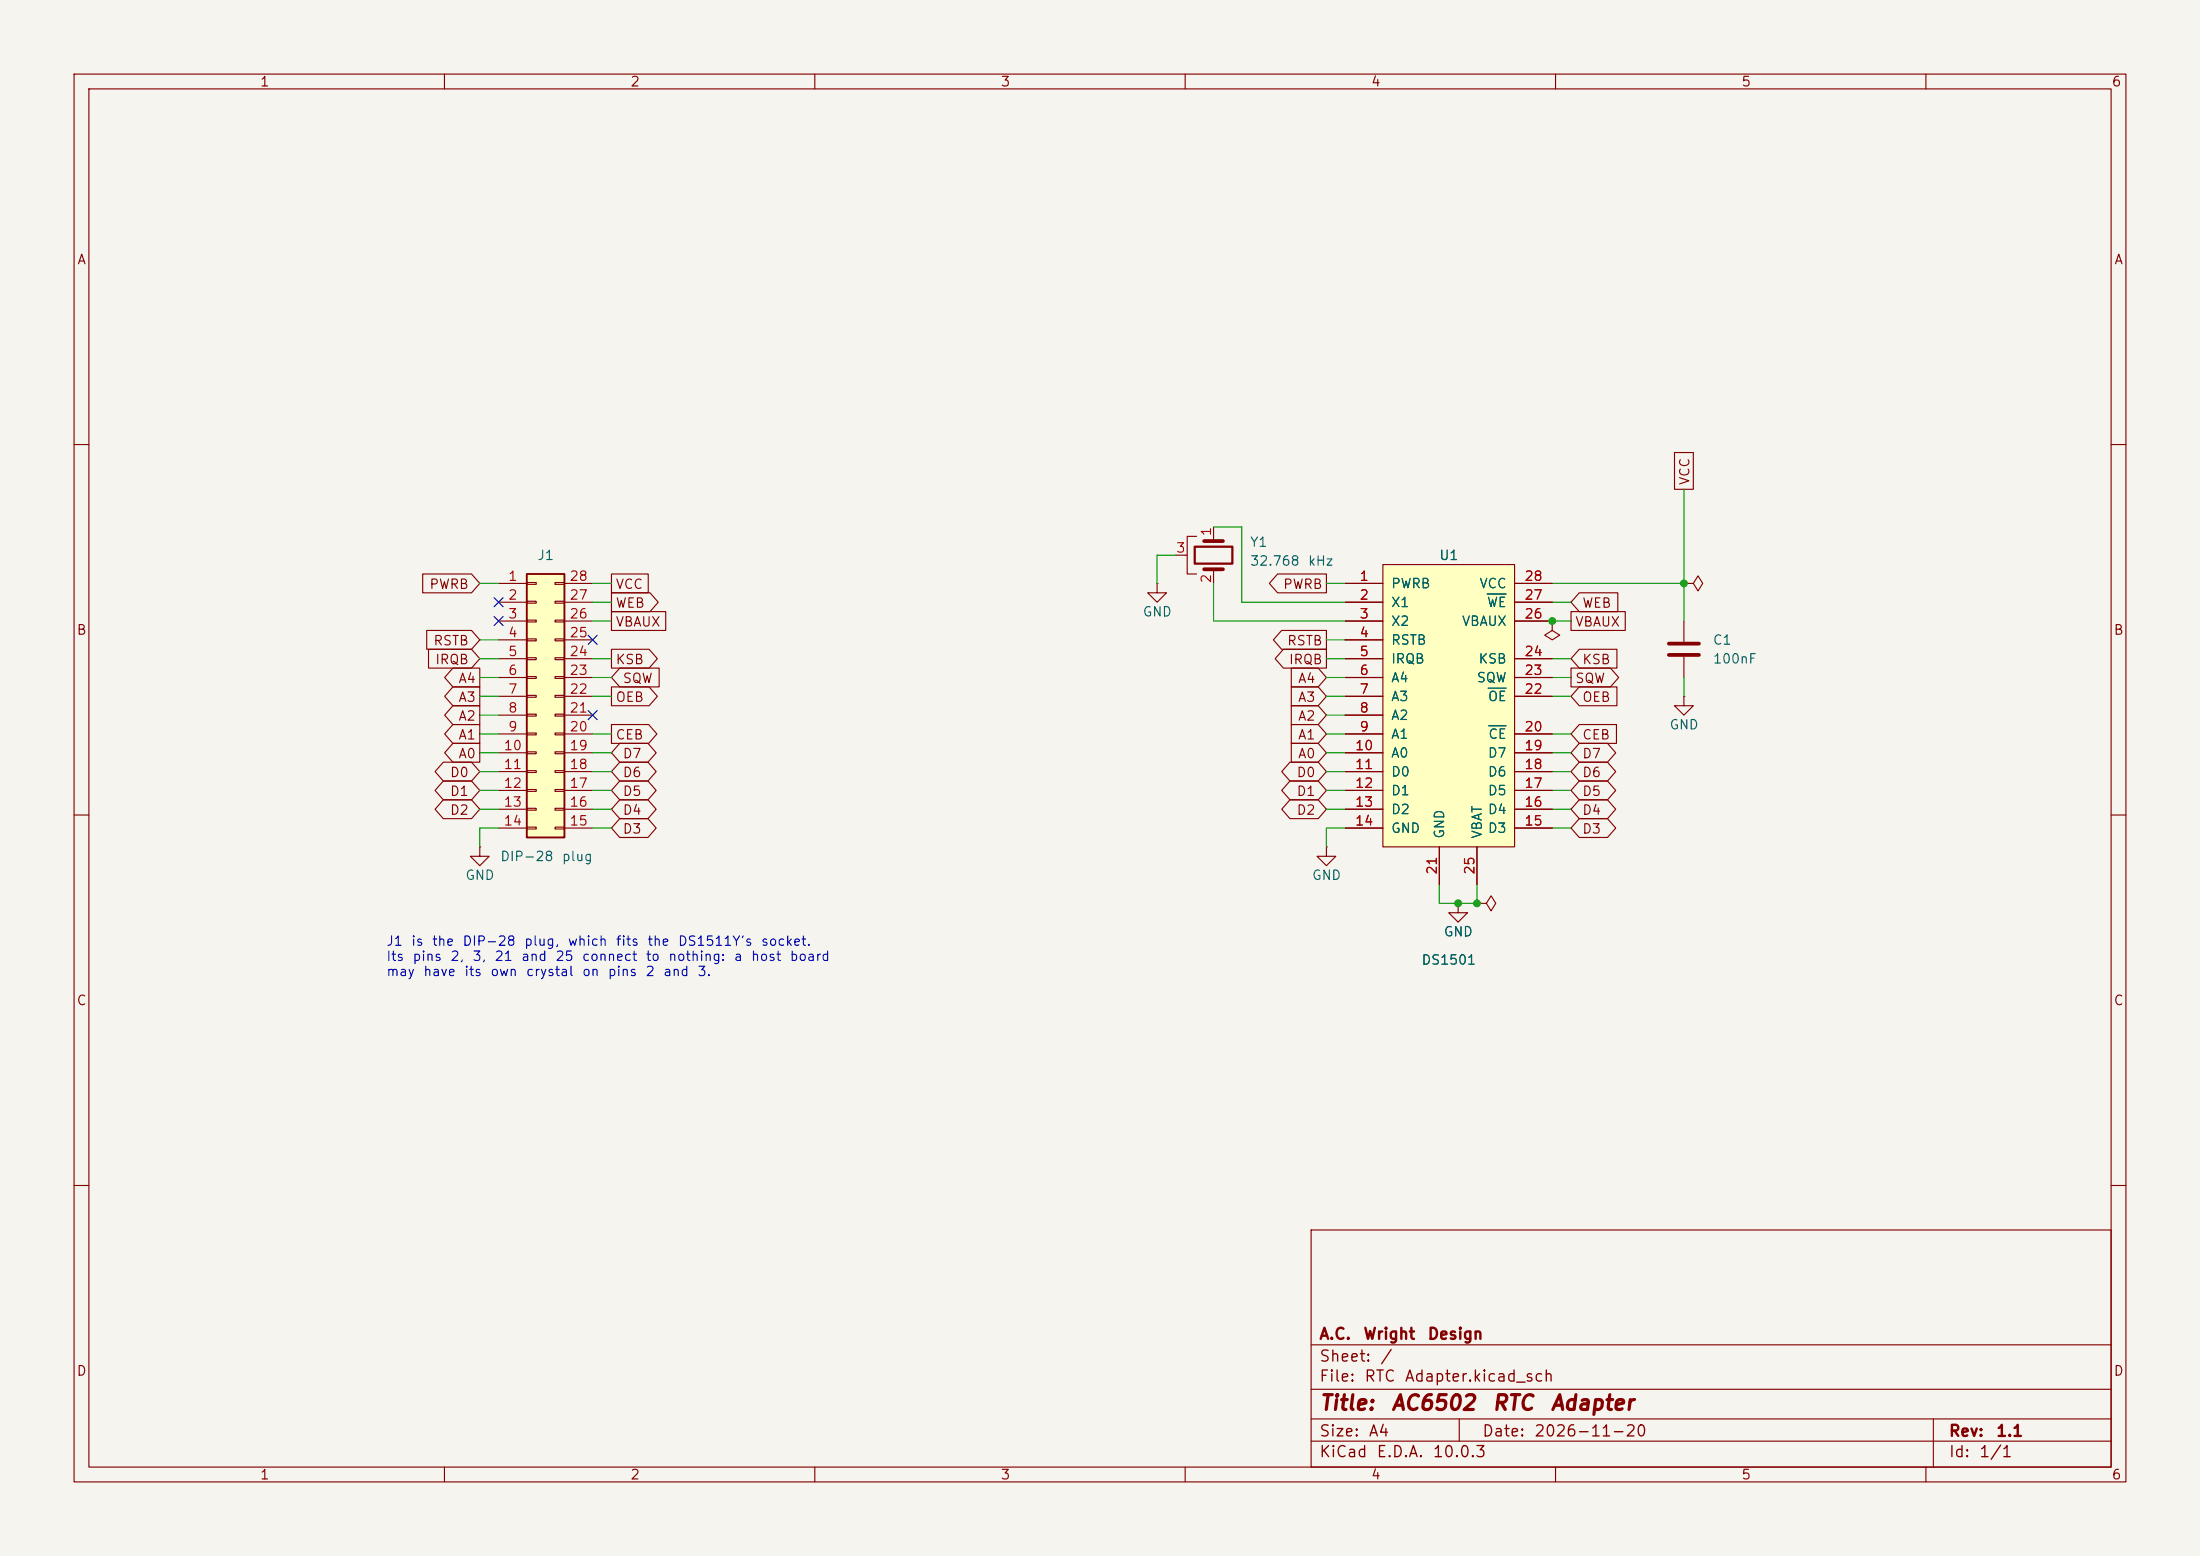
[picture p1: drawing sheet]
<svg xmlns="http://www.w3.org/2000/svg" width="297mm" height="210mm" viewBox="0 0 297 210" stroke-linecap="round" stroke-linejoin="round" font-family="sans-serif">
<path d="M0 0h297v210h-297z" fill="#f5f4ef" stroke="#f5f4ef" stroke-width=".14"/>
<g fill="none" stroke="#840000" stroke-width=".15">
<path d="M10 10h277v190h-277zM12 12h273v186h-273zM60 10v2M110 10v2M160 10v2M210 10v2M260 10v2M10 60h2M158.7 74.9h1.6M161.5 72.4h-1.2v5.1h1.2M163.8 71.1v1.9M163.8 76.8v1.9"/>
<path d="M285 60h2M227.3 94v1.3h1.3l-1.3 1.2-1.2-1.2h1.2M227.3 94h.1M10 110h2M179.1 114.3v1.3h1.2l-1.2 1.2-1.3-1.2h1.3M179.1 114.3h.1M285 110h2M10 160h2M177 166h108v32h-108zM285 160h2M60 198v2M110 198v2"/>
<path d="M160 198v2M177 194.5h108M177 191.5h108M177 187.5h108M177 181.5h108M197 191.5v3M210 198v2M260 198v2M261 191.5v6.5"/>
</g>
<path d="M162.6 73h2.5M162.6 76.8h2.5" fill="none" stroke="#840000" stroke-width=".51"/>
<path d="M161.3 73.8h5.1v2.3h-5.1z" fill="none" stroke="#840000" stroke-width=".3"/>
<path d="M186.7 76.2h17.8v38.1h-17.8z" fill="#ffffc2"/>
<g fill="none" stroke="#840000" stroke-width=".15">
<path d="M156.2 78.7v1.3h1.3l-1.3 1.3-1.3-1.3h1.3M156.2 78.7h.1M181.6 78.7h5.1M186.7 76.2h17.8v38.1h-17.8zM204.5 78.7h5M181.6 81.3h5.1M181.6 83.8h5.1M181.6 86.4h5.1M181.6 88.9h5.1M181.6 91.4h5.1M181.6 94h5.1M181.6 96.5h5.1"/>
<path d="M181.6 99.1h5.1M204.5 81.3h5M204.5 83.8h5M204.5 88.9h5M204.5 91.4h5M204.5 94h5M204.5 99.1h5M209.5 83.8v1.3l1.1 .6-1.1 .7-1-.7 1-.6M209.5 83.8h.1M64.8 114.3v1.3h1.2l-1.2 1.2-1.3-1.2h1.3M64.8 114.3h.1M181.6 101.6h5.1"/>
<path d="M181.6 104.1h5.1M181.6 106.7h5.1M181.6 109.2h5.1M181.6 111.8h5.1M194.3 114.3v5.1M199.4 114.3v5.1M204.5 101.6h5M204.5 104.1h5M204.5 106.7h5M204.5 109.2h5M204.5 111.8h5M196.8 121.9v1.3h1.3l-1.3 1.3-1.2-1.3h1.2"/>
<path d="M196.8 121.9h.1M199.4 121.9h1.3l.6-1 .6 1-.6 1-.6-1M199.4 121.9h.1"/>
</g>
<path d="M200.8 80.2h2.5M200.9 92.9h2.4M201 98h2.3" fill="none" stroke="#006464" stroke-width=".15"/>
<path d="M71.1 77.5h5.1v35.5h-5.1z" fill="#ffffc2"/>
<path d="M71.1 77.5h5.1v35.5h-5.1z" fill="none" stroke="#840000" stroke-width=".25"/>
<g fill="none" stroke="#840000" stroke-width=".15">
<path d="M57.1 77.5h6.6l1.1 1.2-1.1 1.3h-6.6zM67.3 78.7h3.8M71.1 78.6h1.3v.3h-1.3zM74.9 78.6h1.3v.3h-1.3zM76.2 78.7h3.8M82.5 77.5h5v2.5h-5zM172.5 77.5h6.6v2.5h-6.6l-1.1-1.3zM181.6 78.7h5.1M204.5 78.7h5M226.1 61.1h2.5v4.9h-2.5zM227.3 78.7h1.3l.6-1 .7 1-.7 1.1-.6-1.1M227.3 78.7h.1"/>
<path d="M57.6 85.1h6.1l1.1 1.3-1.1 1.2h-6.1zM57.8 87.6h5.9l1.1 1.3-1.1 1.3h-5.9zM61.1 92.7h3.7v2.6h-3.7l-1.1-1.3zM61.1 95.2h3.7v2.6h-3.7l-1.1-1.3zM61.1 90.2h3.7v2.5h-3.7l-1.1-1.3zM61.1 97.8h3.7v2.5h-3.7l-1.1-1.2zM67.3 81.3h3.8M67.3 83.8h3.8M67.3 86.4h3.8M67.3 88.9h3.8M67.3 91.4h3.8M67.3 94h3.8"/>
<path d="M67.3 96.5h3.8M67.3 99.1h3.8M71.1 81.2h1.3v.2h-1.3zM71.1 83.7h1.3v.2h-1.3zM71.1 86.2h1.3v.3h-1.3zM71.1 88.8h1.3v.2h-1.3zM71.1 91.3h1.3v.3h-1.3zM71.1 93.9h1.3v.2h-1.3zM71.1 96.4h1.3v.2h-1.3zM71.1 98.9h1.3v.3h-1.3zM74.9 81.2h1.3v.2h-1.3zM74.9 83.7h1.3v.2h-1.3z"/>
<path d="M74.9 86.2h1.3v.3h-1.3zM74.9 88.8h1.3v.2h-1.3zM74.9 91.3h1.3v.3h-1.3zM74.9 93.9h1.3v.2h-1.3zM74.9 96.4h1.3v.2h-1.3zM74.9 98.9h1.3v.3h-1.3zM76.2 81.3h3.8M76.2 83.8h3.8M76.2 86.4h3.8M76.2 88.9h3.8M76.2 91.4h3.8M76.2 94h3.8"/>
<path d="M76.2 96.5h3.8M76.2 99.1h3.8M82.5 87.6h5.1l1.1 1.3-1.1 1.3h-5.1zM82.5 80h5.3l1.1 1.3-1.1 1.3h-5.3zM82.5 82.5h7.4v2.6h-7.4zM82.5 97.8h5.1l1.1 1.3-1.1 1.2h-5.1zM82.5 92.7h5.1l1.1 1.3-1.1 1.3h-5.1zM83.7 90.2h5.3v2.5h-5.3l-1.2-1.3zM173 85.1h6.1v2.5h-6.1l-1.1-1.2zM173.3 87.6h5.8v2.6h-5.8l-1.2-1.3zM174.3 95.2h3.7l1.1 1.3-1.1 1.3h-3.7zM174.3 97.8h3.7l1.1 1.3-1.1 1.2h-3.7z"/>
<path d="M174.3 90.2h3.7l1.1 1.2-1.1 1.3h-3.7zM174.3 92.7h3.7l1.1 1.3-1.1 1.3h-3.7zM181.6 81.3h5.1M181.6 83.8h5.1M181.6 86.4h5.1M181.6 88.9h5.1M181.6 91.4h5.1M181.6 94h5.1M181.6 96.5h5.1M181.6 99.1h5.1M204.5 81.3h5M204.5 83.8h5"/>
<path d="M204.5 88.9h5M204.5 91.4h5M204.5 94h5M204.5 99.1h5M209.5 83.8h.1M212.1 90.2h5.3l1.1 1.2-1.1 1.3h-5.3zM212.1 82.5h7.3v2.6h-7.3zM213.2 92.7h5.1v2.6h-5.1l-1.1-1.3zM213.2 87.6h5.1v2.6h-5.1l-1.1-1.3zM213.2 80h5.2v2.6h-5.2l-1.1-1.3zM213.2 97.8h5v2.5h-5l-1.1-1.2zM227.3 83.8v2.8"/>
<path d="M227.3 88.6v2.8M59.8 105.4h3.9l1.1 1.3-1.1 1.3h-3.9l-1.1-1.3zM59.8 102.9h3.9l1.1 1.2-1.1 1.3h-3.9l-1.1-1.3zM59.8 107.9h3.9l1.1 1.3-1.1 1.3h-3.9l-1.1-1.3zM61.1 100.3h3.7v2.6h-3.7l-1.1-1.3zM67.3 101.6h3.8M67.3 104.1h3.8M67.3 106.7h3.8M67.3 109.2h3.8M67.3 111.8h3.8M71.1 101.5h1.3v.2h-1.3zM71.1 104h1.3v.3h-1.3z"/>
<path d="M71.1 106.6h1.3v.2h-1.3zM71.1 109.1h1.3v.2h-1.3zM71.1 111.6h1.3v.3h-1.3zM74.9 101.5h1.3v.2h-1.3zM74.9 104h1.3v.3h-1.3zM74.9 106.6h1.3v.2h-1.3zM74.9 109.1h1.3v.2h-1.3zM74.9 111.6h1.3v.3h-1.3zM76.2 101.6h3.8M76.2 104.1h3.8M76.2 106.7h3.8M76.2 109.2h3.8"/>
<path d="M76.2 111.8h3.8M83.7 107.9h3.8l1.1 1.3-1.1 1.3h-3.8l-1.2-1.3zM83.7 102.9h3.8l1.1 1.2-1.1 1.3h-3.8l-1.2-1.3zM83.7 105.4h3.8l1.1 1.3-1.1 1.3h-3.8l-1.2-1.3zM83.7 100.3h3.8l1.1 1.3-1.1 1.3h-3.8l-1.2-1.3zM83.7 110.5h3.8l1.1 1.3-1.1 1.2h-3.8l-1.2-1.2zM174.1 102.9h3.9l1.1 1.2-1.1 1.3h-3.9l-1.1-1.3zM174.1 105.4h3.9l1.1 1.3-1.1 1.3h-3.9l-1.1-1.3zM174.1 107.9h3.9l1.1 1.3-1.1 1.3h-3.9l-1.1-1.3zM174.3 100.3h3.7l1.1 1.3-1.1 1.3h-3.7zM181.6 101.6h5.1M181.6 104.1h5.1"/>
<path d="M181.6 106.7h5.1M181.6 109.2h5.1M181.6 111.8h5.1M194.3 114.3v5.1M199.4 114.3v5.1M204.5 101.6h5M204.5 104.1h5M204.5 106.7h5M204.5 109.2h5M204.5 111.8h5M213.2 105.4h3.8l1.1 1.3-1.1 1.3h-3.8l-1.1-1.3zM213.2 102.9h3.8l1.1 1.2-1.1 1.3h-3.8l-1.1-1.3z"/>
<path d="M213.2 107.9h3.8l1.1 1.3-1.1 1.3h-3.8l-1.1-1.3zM213.2 110.5h3.8l1.1 1.3-1.1 1.2h-3.8l-1.1-1.2zM213.2 100.3h3.8l1.1 1.3-1.1 1.3h-3.8l-1.1-1.3zM196.8 121.9h.1M199.4 121.9h.1"/>
</g>
<path d="M225.3 86.9h4.1M225.3 88.4h4.1" fill="none" stroke="#840000" stroke-width=".51"/>
<g fill="none" stroke="#009600" stroke-width=".15">
<path d="M64.8 78.7h2.5M80 78.7h2.5M158.7 74.9h-2.5v3.8M163.8 78.7v5.1h17.8M163.8 71.1h3.8v10.2h14M179.1 78.7h2.5M209.5 78.7h17.8M227.3 66v17.8M64.8 88.9h2.5M64.8 91.4h2.5M64.8 99.1h2.5M64.8 96.5h2.5"/>
<path d="M64.8 86.4h2.5M64.8 94h2.5M80 88.9h2.5M80 91.4h2.5M80 99.1h2.5M80 83.8h2.5M80 81.3h2.5M80 94h2.5M179.1 88.9h2.5M179.1 91.4h2.5M179.1 99.1h2.5M179.1 96.5h2.5"/>
<path d="M179.1 86.4h2.5M179.1 94h2.5M209.5 88.9h2.6M209.5 91.4h2.6M209.5 99.1h2.6M209.5 83.8h2.6M209.5 81.3h2.6M209.5 94h2.6M227.3 91.4v2.6M64.8 104.1h2.5M64.8 101.6h2.5M64.8 109.2h2.5"/>
<path d="M64.8 106.7h2.5M67.3 111.8h-2.5v2.5M80 104.1h2.5M80 101.6h2.5M80 111.8h2.5M80 109.2h2.5M80 106.7h2.5M179.1 104.1h2.5M179.1 101.6h2.5M179.1 109.2h2.5M179.1 106.7h2.5M181.6 111.8h-2.5v2.5"/>
<path d="M194.3 119.4v2.5h5.1v-2.5M209.5 104.1h2.6M209.5 101.6h2.6M209.5 111.8h2.6M209.5 109.2h2.6M209.5 106.7h2.6"/>
</g>
<path d="M66.7 80.7l1.2 1.2M66.7 83.2l1.2 1.2M67.9 80.7l-1.2 1.2M67.9 83.2l-1.2 1.2M79.4 95.9l1.2 1.2M79.4 85.8l1.2 1.2M80.6 95.9l-1.2 1.2M80.6 85.8l-1.2 1.2" fill="none" stroke="#000084" stroke-width=".15"/>
<path d="M200.8 80.2h2.5M200.9 92.9h2.4M201 98h2.3" fill="none" stroke="#006464" stroke-width=".15"/>
<g fill="#009600" stroke="#009600" stroke-width=".14">
<circle cx="196.8" cy="121.9" r=".46"/>
<circle cx="199.4" cy="121.9" r=".46"/>
<circle cx="209.5" cy="83.8" r=".46"/>
<circle cx="227.3" cy="78.7" r=".46"/>
</g>
<g font-size="2" fill="#840000">
<text x="178" y="190.8">Title:</text>
<text x="187.7" y="190.8">AC6502</text>
<text x="201.3" y="190.8">RTC</text>
<text x="209.2" y="190.8">Adapter</text>
</g>
<g font-size="1.5" fill="#840000">
<text x="178" y="184.2">Sheet:</text>
<text x="178" y="181.2">A.C.</text>
<text x="184" y="181.2">Wright</text>
<text x="186.2" y="184.2">/</text>
<text x="192.6" y="181.2">Design</text>
<text x="178" y="186.9">File:</text>
<text x="184.1" y="186.9">RTC</text>
<text x="189.5" y="186.9">Adapter.kicad_sch</text>
<text x="178" y="197.1">KiCad</text>
<text x="178" y="194.3">Size:</text>
<text x="184.7" y="194.3">A4</text>
<text x="185.7" y="197.1">E.D.A.</text>
<text x="193.3" y="197.1">10.0.3</text>
<text x="200" y="194.3">Date:</text>
<text x="207" y="194.3">2026-11-20</text>
<text x="263" y="194.3">Rev:</text>
<text x="263" y="197.1">Id:</text>
<text x="267.1" y="197.1">1/1</text>
<text x="269.4" y="194.3">1.1</text>
</g>
<g font-size="1.3" fill="#840000">
<text x="35" y="12">1</text>
<text x="85" y="12">2</text>
<text x="135" y="12">3</text>
<text x="185" y="12">4</text>
<text x="235" y="12">5</text>
<text x="285" y="12">6</text>
<text x="10.3" y="36">A</text>
<text x="285.3" y="36">A</text>
<text x="228.4" y="65.6" transform="rotate(-90 228.4 65.6)">VCC</text>
<text x="57.9" y="79.8">PWRB</text>
<text x="83" y="82.3">WEB</text>
<text x="83" y="79.8">VCC</text>
<text x="173.1" y="79.8">PWRB</text>
<text x="213.5" y="82.3">WEB</text>
<text x="10.3" y="86">B</text>
<text x="58.4" y="87.4">RSTB</text>
<text x="58.7" y="90">IRQB</text>
<text x="83" y="90">KSB</text>
<text x="83" y="84.9">VBAUX</text>
<text x="173.7" y="87.4">RSTB</text>
<text x="173.9" y="90">IRQB</text>
<text x="212.6" y="84.9">VBAUX</text>
<text x="213.5" y="90">KSB</text>
<text x="285.3" y="86">B</text>
<text x="61.8" y="95">A3</text>
<text x="61.8" y="92.5">A4</text>
<text x="83" y="95">OEB</text>
<text x="84" y="92.5">SQW</text>
<text x="175.1" y="92.5">A4</text>
<text x="175.1" y="95">A3</text>
<text x="212.6" y="92.5">SQW</text>
<text x="213.5" y="95">OEB</text>
<text x="61.8" y="97.6">A2</text>
<text x="61.8" y="100.1">A1</text>
<text x="83" y="100.1">CEB</text>
<text x="175.1" y="97.6">A2</text>
<text x="175.1" y="100.1">A1</text>
<text x="213.5" y="100.1">CEB</text>
<text x="60.7" y="107.7">D1</text>
<text x="60.7" y="105.2">D0</text>
<text x="61.8" y="102.7">A0</text>
<text x="84" y="105.2">D6</text>
<text x="84" y="107.7">D5</text>
<text x="84" y="102.7">D7</text>
<text x="175" y="105.2">D0</text>
<text x="175" y="107.7">D1</text>
<text x="175.1" y="102.7">A0</text>
<text x="213.5" y="107.7">D5</text>
<text x="213.5" y="105.2">D6</text>
<text x="213.5" y="102.7">D7</text>
<text x="60.7" y="110.3">D2</text>
<text x="84" y="110.3">D4</text>
<text x="84" y="112.8">D3</text>
<text x="175" y="110.3">D2</text>
<text x="213.5" y="110.3">D4</text>
<text x="213.5" y="112.8">D3</text>
<text x="10.3" y="136">C</text>
<text x="285.3" y="136">C</text>
<text x="10.3" y="186">D</text>
<text x="285.3" y="186">D</text>
<text x="35" y="200">1</text>
<text x="85" y="200">2</text>
<text x="135" y="200">3</text>
<text x="185" y="200">4</text>
<text x="235" y="200">5</text>
<text x="285" y="200">6</text>
</g>
<g font-size="1.3" fill="#006464">
<text x="72.5" y="75.9">J1</text>
<text x="168.7" y="74.1">Y1</text>
<text x="168.7" y="76.7">32.768</text>
<text x="176.5" y="76.7">kHz</text>
<text x="194.2" y="75.9">U1</text>
<text x="154.2" y="83.5">GND</text>
<text x="187.7" y="79.7">PWRB</text>
<text x="187.7" y="82.3">X1</text>
<text x="199.6" y="79.7">VCC</text>
<text x="200.7" y="82.3">WE</text>
<text x="187.7" y="84.8">X2</text>
<text x="187.7" y="87.3">RSTB</text>
<text x="187.7" y="89.9">IRQB</text>
<text x="197.3" y="84.8">VBAUX</text>
<text x="199.5" y="89.9">KSB</text>
<text x="231.1" y="87.3">C1</text>
<text x="231.1" y="89.9">100nF</text>
<text x="187.7" y="92.4">A4</text>
<text x="187.7" y="95">A3</text>
<text x="199.3" y="92.4">SQW</text>
<text x="200.8" y="95">OE</text>
<text x="187.7" y="97.5">A2</text>
<text x="187.7" y="100">A1</text>
<text x="200.8" y="100">CE</text>
<text x="225.3" y="98.8">GND</text>
<text x="187.7" y="102.6">A0</text>
<text x="187.7" y="105.1">D0</text>
<text x="187.7" y="107.7">D1</text>
<text x="200.8" y="107.7">D5</text>
<text x="200.8" y="105.1">D6</text>
<text x="200.8" y="102.6">D7</text>
<text x="187.7" y="110.2">D2</text>
<text x="187.7" y="112.7">GND</text>
<text x="195.3" y="113.3" transform="rotate(-90 195.3 113.3)">GND</text>
<text x="200.4" y="113.3" transform="rotate(-90 200.4 113.3)">VBAT</text>
<text x="200.8" y="112.7">D3</text>
<text x="200.8" y="110.2">D4</text>
<text x="62.7" y="119.1">GND</text>
<text x="67.5" y="116.5">DIP-28</text>
<text x="75.8" y="116.5">plug</text>
<text x="177" y="119.1">GND</text>
<text x="191.8" y="130.5">DS1501</text>
<text x="194.8" y="126.7">GND</text>
</g>
<g font-size="1.3" fill="#a90000">
<text x="158.7" y="74.9">3</text>
<text x="163.8" y="72.5" transform="rotate(-90 163.8 72.5)">1</text>
<text x="68.5" y="78.7">1</text>
<text x="68.5" y="81.3">2</text>
<text x="68.5" y="83.8">3</text>
<text x="76.8" y="83.8">26</text>
<text x="76.8" y="81.3">27</text>
<text x="76.8" y="78.7">28</text>
<text x="163.8" y="78.8" transform="rotate(-90 163.8 78.8)">2</text>
<text x="183.4" y="78.7">1</text>
<text x="183.4" y="81.3">2</text>
<text x="183.4" y="83.8">3</text>
<text x="205.7" y="83.8">26</text>
<text x="205.7" y="81.3">27</text>
<text x="205.7" y="78.7">28</text>
<text x="68.5" y="86.3">4</text>
<text x="68.5" y="88.9">5</text>
<text x="76.8" y="88.9">24</text>
<text x="76.8" y="86.3">25</text>
<text x="183.4" y="86.3">4</text>
<text x="183.4" y="88.9">5</text>
<text x="205.7" y="88.9">24</text>
<text x="68.5" y="91.4">6</text>
<text x="68.5" y="94">7</text>
<text x="76.8" y="94">22</text>
<text x="76.8" y="91.4">23</text>
<text x="183.4" y="91.4">6</text>
<text x="183.4" y="94">7</text>
<text x="205.7" y="94">22</text>
<text x="205.7" y="91.4">23</text>
<text x="67.9" y="101.6">10</text>
<text x="68.5" y="96.5">8</text>
<text x="68.5" y="99">9</text>
<text x="76.8" y="101.6">19</text>
<text x="76.8" y="99">20</text>
<text x="76.8" y="96.5">21</text>
<text x="182.8" y="101.6">10</text>
<text x="183.4" y="96.5">8</text>
<text x="183.4" y="99">9</text>
<text x="205.7" y="101.6">19</text>
<text x="205.7" y="99">20</text>
<text x="67.9" y="104.1">11</text>
<text x="67.9" y="106.7">12</text>
<text x="76.8" y="106.7">17</text>
<text x="76.8" y="104.1">18</text>
<text x="182.8" y="104.1">11</text>
<text x="182.8" y="106.7">12</text>
<text x="205.7" y="106.7">17</text>
<text x="205.7" y="104.1">18</text>
<text x="67.9" y="109.2">13</text>
<text x="67.9" y="111.7">14</text>
<text x="76.8" y="111.7">15</text>
<text x="76.8" y="109.2">16</text>
<text x="182.8" y="109.2">13</text>
<text x="182.8" y="111.7">14</text>
<text x="205.7" y="111.7">15</text>
<text x="205.7" y="109.2">16</text>
<text x="194.3" y="118.2" transform="rotate(-90 194.3 118.2)">21</text>
<text x="199.4" y="118.2" transform="rotate(-90 199.4 118.2)">25</text>
</g>
<g font-size="1.3" fill="#0000c2">
<text x="52.1" y="128">J1</text>
<text x="52.1" y="130">Its</text>
<text x="55.4" y="128">is</text>
<text x="55.6" y="130">pins</text>
<text x="58.2" y="128">the</text>
<text x="60.7" y="130">2,</text>
<text x="62.4" y="128">DIP-28</text>
<text x="63.7" y="130">3,</text>
<text x="66.7" y="130">21</text>
<text x="70.3" y="130">and</text>
<text x="70.7" y="128">plug,</text>
<text x="74.9" y="130">25</text>
<text x="76.6" y="128">which</text>
<text x="78.5" y="130">connect</text>
<text x="83" y="128">fits</text>
<text x="87.1" y="130">to</text>
<text x="87.3" y="128">the</text>
<text x="90.1" y="130">nothing:</text>
<text x="91.4" y="128">DS1511Y's</text>
<text x="99" y="130">a</text>
<text x="101.3" y="130">host</text>
<text x="102.6" y="128">socket.</text>
<text x="106.5" y="130">board</text>
<text x="52.1" y="132.1">may</text>
<text x="57.1" y="132.1">have</text>
<text x="62.6" y="132.1">its</text>
<text x="66.1" y="132.1">own</text>
<text x="70.9" y="132.1">crystal</text>
<text x="78.5" y="132.1">on</text>
<text x="82" y="132.1">pins</text>
<text x="87.1" y="132.1">2</text>
<text x="89.4" y="132.1">and</text>
<text x="94.1" y="132.1">3.</text>
</g>
</svg>
